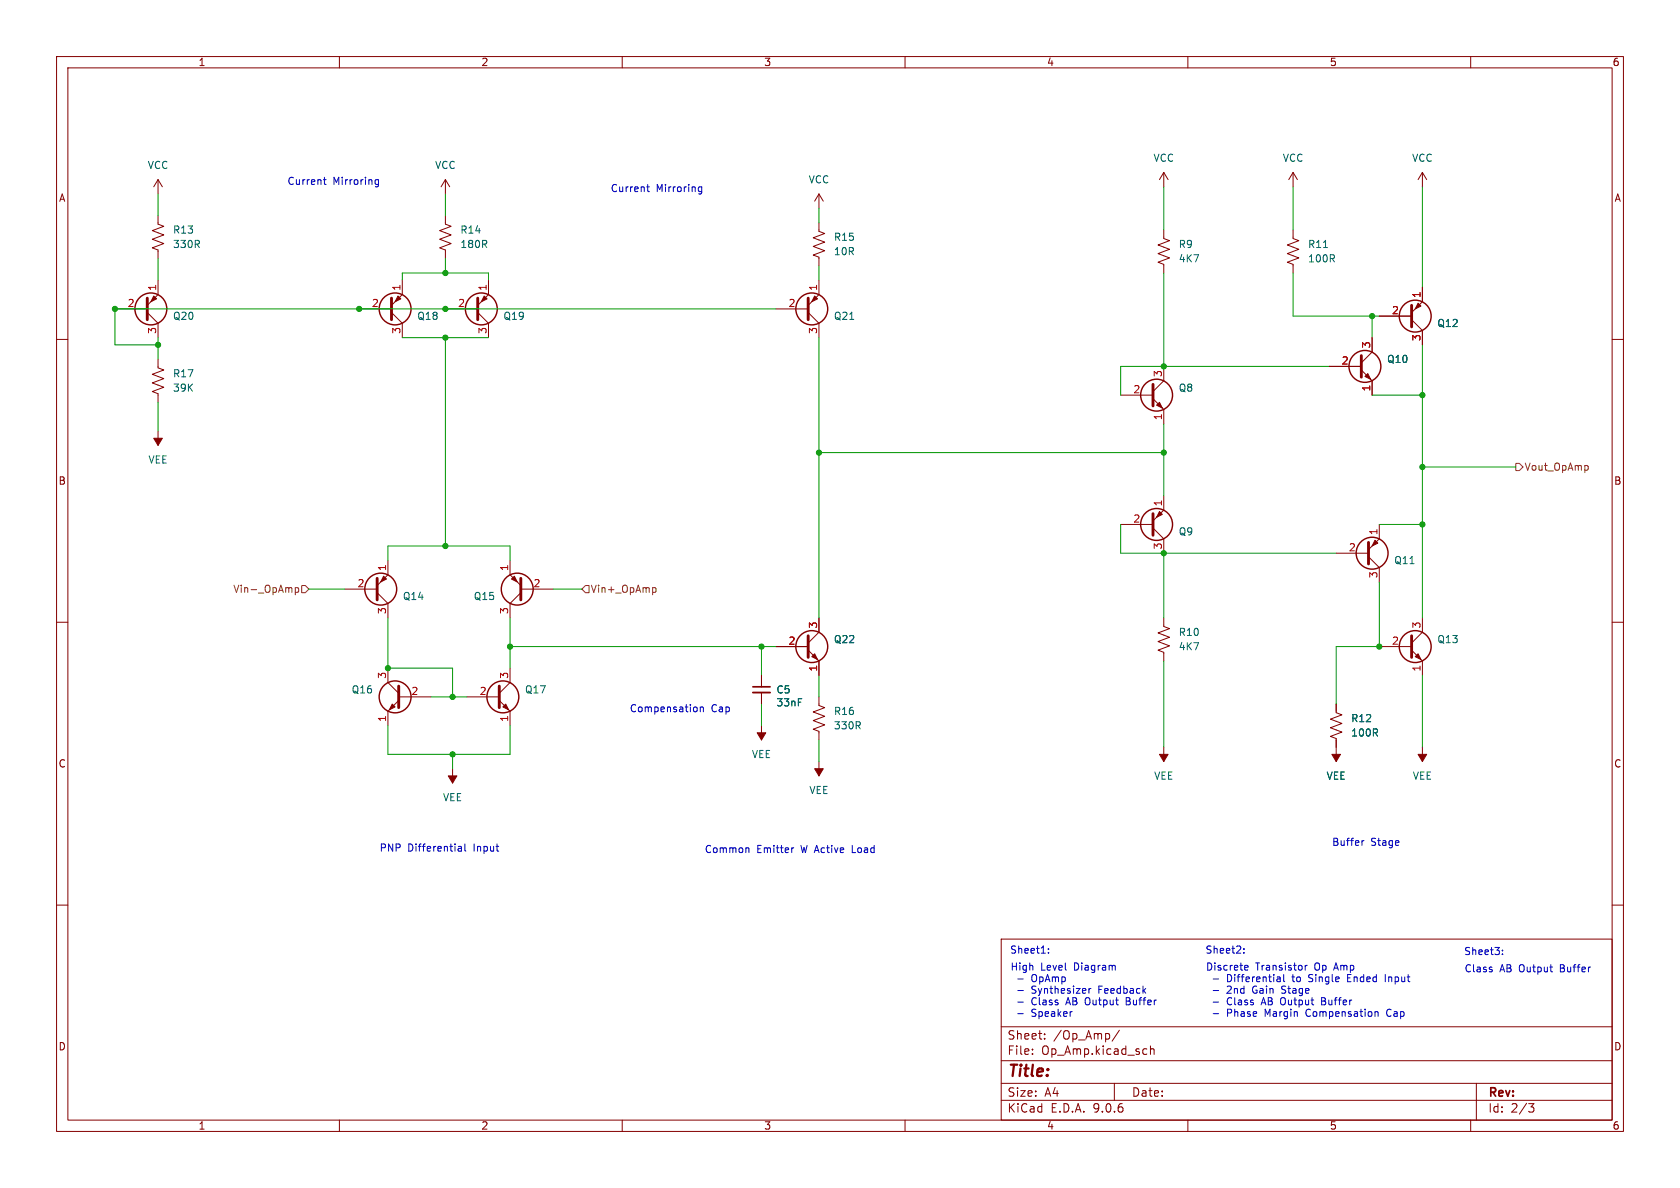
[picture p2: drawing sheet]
<svg xmlns="http://www.w3.org/2000/svg" width="297mm" height="210mm" viewBox="0 0 297 210" stroke-linecap="round" stroke-linejoin="round" font-family="sans-serif">
<g fill="none" stroke="#840000" stroke-width=".18">
<path d="M10 10h277v190h-277zM12 12h273v186h-273zM60 10v2M110 10v2M160 10v2M210 10v2M260 10v2M27.9 38.1v1.5l1.1 .4-2.1 .8 2.1 .7-2.1 .8 2.1 .8-2.1 .7 1 .4v1.5M27.9 31.8l-.7 1.2M27.9 31.8l.8 1.2M27.9 31.8v2.5M78.7 38.1v1.5l1.1 .4-2.1 .8 2.1 .7-2.1 .8 2.1 .8-2.1 .7 1 .4v1.5"/>
<path d="M78.7 31.8l-.7 1.2M78.7 31.8l.8 1.2M78.7 31.8v2.5M144.8 39.4v1.5l1 .4-2 .7 2 .8-2 .8 2 .7-2 .8 1 .4v1.5M144.8 34.3v2.5M144.8 34.3l-.8 1.3M144.8 34.3l.7 1.3M205.7 30.5v2.5M205.7 30.5l-.7 1.3M205.7 30.5l.8 1.3M228.6 30.5v2.5M228.6 30.5l-.8 1.3"/>
<path d="M228.6 30.5l.8 1.3M251.5 30.5v2.5M251.5 30.5l-.8 1.3M251.5 30.5l.7 1.3M20.3 54.6h5.7M26 55.2l1.9 2v2.5M27.9 49.5v2.6l-1.9 1.9M63.5 54.6h5.7M69.2 55.2l1.9 2v2.5M71.1 49.5v2.6l-1.9 1.9M78.7 54.6h5.8M84.5 55.2l1.9 2v2.5"/>
<path d="M86.4 49.5v2.6l-1.9 1.9M137.2 54.6h5.7M142.9 55.2l1.9 2v2.5M144.8 49.5v2.6l-1.9 1.9M205.7 40.6v1.6l1.1 .3-2.1 .8 2.1 .8-2.1 .7 2.1 .8-2.1 .8 1 .3v1.6M228.6 40.6v1.6l1 .3-2 .8 2 .8-2 .7 2 .8-2 .8 1 .3v1.6M242.6 59.7v2.5l-1.9 1.9M243.8 55.9h5.8M249.6 56.5l1.9 1.9v2.6M251.5 50.8v2.5l-1.9 1.9M10 60h2M27.9 63.5v1.5l1.1 .4-2.1 .8 2.1 .7-2.1 .8 2.1 .8-2.1 .7 1 .4v1.5"/>
<path d="M27.9 76.2v2.5M198.1 69.9h5.7M203.8 70.5l1.9 1.9v2.5M205.7 64.8v2.5l-1.9 1.9M234.9 64.8h5.8M240.7 65.4l1.9 1.9v2.6M285 60h2M68.6 99.1v2.5l-1.9 1.9M90.2 99.1v2.5l1.9 1.9M198.1 92.7h5.7M203.8 93.3l1.9 2v2.5M205.7 87.6v2.6l-1.9 1.9"/>
<path d="M236.2 97.8h5.7M241.9 98.4l1.9 1.9v2.6M243.8 92.7v2.6l-1.9 1.9M10 110h2M61 104.1h5.7M66.7 104.8l1.9 1.9v2.5M68.6 118.1v2.6l1.9 1.9M90.2 118.1v2.6l-1.9 1.9M92.1 104.8l-1.9 1.9v2.5M92.1 104.1h5.7M134.6 119.4v2M137.2 114.3h5.7"/>
<path d="M142.9 114.9l1.9 1.9v2.6M144.8 109.2v2.6l-1.9 1.9M205.7 109.2v1.5l1.1 .4-2.1 .8 2.1 .7-2.1 .8 2.1 .8-2.1 .7 1 .4v1.5M243.8 114.3h5.8M249.6 114.9l1.9 1.9v2.6M251.5 109.2v2.6l-1.9 1.9M285 110h2M70.5 123.8l-1.9 1.9v2.6M70.5 123.2h5.7M80 135.9v2.5M82.5 123.2h5.8M88.3 123.8l1.9 1.9v2.6"/>
<path d="M134.6 122.4v2.1M134.6 128.3v2.5M144.8 123.2v1.5l1 .4-2 .8 2 .7-2 .8 2 .7-2 .8 1 .4v1.5M144.8 134.6v2.6M205.7 132.1v2.5M236.2 124.5v1.5l1 .4-2 .7 2 .8-2 .8 2 .7-2 .8 1 .4v4M251.5 132.1v2.5M10 160h2M177 166h108v32h-108zM285 160h2M60 198v2M110 198v2"/>
<path d="M160 198v2M177 194.5h108M177 191.5h108M177 187.5h108M177 181.5h108M182.5 186.3v.1M182.5 185.5v.1M184.7 183.6v.1M184.7 182.8v.1M197 191.5v3M197.9 182.1l-1.3 2M203.4 184.9v1.5"/>
<path d="M203.4 185.5l.2-.1 .4 .1v.9M210 198v2M260 198v2M261 191.5v6.5M270.2 195.1h1l-.5 .6 .4 .1 .1 .5-.3 .3h-.4"/>
</g>
<g fill="none" stroke="#840000" stroke-width=".51">
<path d="M26 52.7v3.8M69.2 52.7v3.8M84.5 52.7v3.8M142.9 52.7v3.8M249.6 54v3.8M203.8 67.9v3.9M240.7 62.9v3.8M203.8 90.8v3.8M241.9 95.9v3.8M66.7 102.2v3.8M92.1 102.2v3.8M142.9 112.4v3.8"/>
<path d="M249.6 112.4v3.8M70.5 121.3v3.8M88.3 121.3v3.8"/>
</g>
<g fill="none" stroke="#840000" stroke-width=".25">
<circle cx="26.7" cy="54.6" r="2.82"/>
<circle cx="69.8" cy="54.6" r="2.82"/>
<circle cx="85.1" cy="54.6" r="2.82"/>
<circle cx="143.5" cy="54.6" r="2.82"/>
<circle cx="250.2" cy="55.9" r="2.82"/>
<circle cx="204.5" cy="69.8" r="2.82"/>
<circle cx="241.3" cy="64.8" r="2.82"/>
<circle cx="204.5" cy="92.7" r="2.82"/>
<circle cx="242.6" cy="97.8" r="2.82"/>
<circle cx="67.3" cy="104.1" r="2.82"/>
<circle cx="91.4" cy="104.1" r="2.82"/>
<circle cx="143.5" cy="114.3" r="2.82"/>
<circle cx="250.2" cy="114.3" r="2.82"/>
<circle cx="69.8" cy="123.2" r="2.82"/>
<circle cx="88.9" cy="123.2" r="2.82"/>
</g>
<g fill="#840000" stroke="#840000" stroke-width=".18">
<path d="M27.2 52.3l.5 .5-1 .5z"/>
<path d="M250.7 53.6l.5 .5-1 .5z"/>
<path d="M70.4 52.3l.5 .5-1.1 .5z"/>
<path d="M144 52.3l.5 .5-1 .5z"/>
<path d="M205 71.1l.5 1-1-.5z"/>
<path d="M27.2 77.5h1.5l-.8 1.2z"/>
<path d="M69.3 124.5l.5 .5-1 .5z"/>
<path d="M88.9 125l.5-.5 .5 1z"/>
<path d="M243.1 95.5l.5 .5-1 .5z"/>
<path d="M133.9 129.5h1.5l-.8 1.3z"/>
<path d="M241.3 66.5l.5-.5 .5 1.1z"/>
<path d="M79.2 137.2h1.6l-.8 1.2z"/>
<path d="M144 135.9h1.5l-.7 1.3z"/>
<path d="M144 115.6l.5 1-1-.5z"/>
<path d="M205 90.4l.5 .5-1 .5z"/>
<path d="M250.2 116.1l.5-.5 .5 1z"/>
<path d="M250.7 133.4h1.5l-.7 1.2z"/>
<path d="M235.5 133.4h1.5l-.8 1.2z"/>
<path d="M85.6 52.3l.5 .5-1 .5z"/>
<path d="M205 133.4h1.5l-.8 1.2z"/>
<path d="M67.8 101.9l.5 .5-1 .5z"/>
<path d="M90.4 102.4l.5-.5 .5 1z"/>
</g>
<path d="M234 43.8h.7" fill="none" stroke="#006464" stroke-width=".18"/>
<path d="M133.1 121.4h3" fill="none" stroke="#840000" stroke-width=".3"/>
<path d="M133.1 122.4h3" fill="none" stroke="#840000" stroke-width=".33"/>
<path d="M268 81.9h.6l.6 .7-.6 .6h-.6zM280.5 82.3l.3 .2v.4l-.3 .2M52.2 103.9h.4l.2 .2-.1 .6h-.5M52.2 103.9v1.2M53.3 103.5h.7l.6 .6-.6 .7h-.7zM103.5 103.5h.6v1.3h-.6l-.6-.7zM115.4 103.9h.3l.3 .2-.1 .6h-.5" fill="none" stroke="#725600" stroke-width=".18"/>
<g fill="none" stroke="#009600" stroke-width=".18">
<path d="M27.9 34.3v3.8M78.7 34.3v3.8M144.8 36.8v2.6M205.7 33v7.6M228.6 33v7.6M251.5 33v17.8M27.9 45.7v3.8M27.9 59.7v3.8M71.1 59.7h15.3M71.1 49.5v-1.2h15.3v1.2M78.7 45.7v2.6M78.7 59.7v36.8"/>
<path d="M137.2 54.6h-116.9v6.4h7.6M144.8 47v2.5M144.8 59.7v49.5M205.7 48.3v16.5M228.6 48.3v7.6h15.2M242.6 55.9v3.8M27.9 71.1v5.1M205.7 74.9v12.7M234.9 64.8h-36.8v5.1M242.6 69.9h8.9M251.5 61v48.2M68.6 99.1v-2.6h21.6v2.6"/>
<path d="M144.8 80h60.9M198.1 92.7v5.1h38.1M205.7 97.8v11.4M243.8 92.7h7.7M251.5 82.6h16.5M54.6 104.1h6.4M68.6 109.2v8.9h11.4v5.1M90.2 109.2v8.9M90.2 114.3h47M97.8 104.1h5.1M134.6 114.3v5.1M144.8 119.4v3.8"/>
<path d="M205.7 116.8v15.3M243.8 102.9v11.4h-7.6v10.2M251.5 119.4v12.7M68.6 128.3v5.1h21.6v-5.1M76.2 123.2h6.3M80 133.4v2.5M134.6 124.5v3.8M144.8 130.8v3.8"/>
</g>
<g fill="none" stroke="#0000c2" stroke-width=".18">
<path d="M57.2 31.8h.5M57.4 31.3v1.1l.3 .2M66.3 32.4l.2 .2 .4-.1M66.9 31.8h-.4l-.2 .2M66.9 31.8v1l-.2 .2h-.3M114.3 33h.5M114.5 32.6v1.1l.3 .2M123.5 33.6l.2 .3 .4-.1M124.1 33.1l-.4-.1-.2 .3M124.1 33v1.1l-.3 .2-.3-.1M123.1 125l.2 .2-.2 .6M123.8 125.1l.2-.1h.3v.8"/>
<path d="M123.8 125v.8M81 150.3l.2 .2 .4-.1M81 149.7h.5l.1 .8M81.6 149.9l-.4 .1-.2 .2M82.2 149.2v1.1l.2 .2M132 149.9l.4 .2v.6M140.3 149.9l-.3 .2M240.8 148.6v.8M241.1 148.6l-.3 .2M179.9 173.1h1M179.9 175.1h1M179.9 177.1h1"/>
<path d="M179.9 179.2h1M185.4 168.4v.1M185.4 167.7v.1M192.5 174.7v.9M192.9 174.7l-.4 .3M197.1 170.7l.1 .8M199.1 176.4v1.2h.5M199.1 177h.4M214.5 173.1h.9M214.5 175.1h.9M214.5 177.1h.9M214.5 179.2h.9"/>
<path d="M219.9 168.4v.1M219.9 167.7v.1M220.1 171.4h.5M220.1 170.7l.4-.1 .1 .3-.6 .2M225.9 172.7h.2l.2 .2v.6M226.3 173l-.4 .1M226.3 173.5h-.4M226.9 172.3v1.1l.2 .1M230.7 170.6v.9M231.1 170.6l-.4 .3M233.6 177h.5M234.1 176.4h-.5v1.2h.5"/>
<path d="M238.2 172.3v1.2h.6M238.2 172.9h.5M243.1 178.9h.5v.8M244.9 172.3v1.2M245.4 178.5l-.3 .4 .3 .7M263.8 171.4v.3M265.6 168.6v.2M265.6 168v.1"/>
</g>
<g fill="#009600" stroke="#009600" stroke-width=".18">
<circle cx="20.3" cy="54.6" r=".46"/>
<circle cx="78.7" cy="59.7" r=".46"/>
<circle cx="27.9" cy="61" r=".46"/>
<circle cx="78.7" cy="54.6" r=".46"/>
<circle cx="63.5" cy="54.6" r=".46"/>
<circle cx="78.7" cy="48.3" r=".46"/>
<circle cx="205.7" cy="64.8" r=".46"/>
<circle cx="251.5" cy="69.9" r=".46"/>
<circle cx="251.5" cy="82.6" r=".46"/>
<circle cx="242.6" cy="55.9" r=".46"/>
<circle cx="80" cy="133.4" r=".46"/>
<circle cx="90.2" cy="114.3" r=".46"/>
<circle cx="80" cy="123.2" r=".46"/>
<circle cx="68.6" cy="118.1" r=".46"/>
<circle cx="205.7" cy="80" r=".46"/>
<circle cx="205.7" cy="97.8" r=".46"/>
<circle cx="251.5" cy="92.7" r=".46"/>
<circle cx="243.8" cy="114.3" r=".46"/>
<circle cx="78.7" cy="96.5" r=".46"/>
<circle cx="144.8" cy="80" r=".46"/>
<circle cx="134.6" cy="114.3" r=".46"/>
</g>
<text font-size="2.8" fill="#840000" x="178" y="190.9">Title:</text>
<g font-size="2.1" fill="#840000">
<text x="178" y="184">Sheet:</text>
<text x="186.2" y="184">/Op_Amp/</text>
<text x="178" y="186.7">File:</text>
<text x="184.1" y="186.7">Op_Amp.kicad_sch</text>
<text x="178" y="196.9">KiCad</text>
<text x="178" y="194.1">Size:</text>
<text x="184.7" y="194.1">A4</text>
<text x="185.7" y="196.9">E.D.A.</text>
<text x="193.3" y="196.9">9.0.6</text>
<text x="200" y="194.1">Date:</text>
<text x="263" y="194.3">Rev:</text>
<text x="263" y="196.9">Id:</text>
<text x="267.1" y="196.9">2/3</text>
</g>
<g font-size="1.8" fill="#840000">
<text x="35" y="11.9">1</text>
<text x="85" y="11.9">2</text>
<text x="135" y="11.9">3</text>
<text x="185" y="11.9">4</text>
<text x="235" y="11.9">5</text>
<text x="285" y="11.9">6</text>
<text x="10.3" y="35.9">A</text>
<text x="285.3" y="35.9">A</text>
<text x="10.3" y="85.9">B</text>
<text x="285.3" y="85.9">B</text>
<text x="10.3" y="135.9">C</text>
<text x="285.3" y="135.9">C</text>
<text x="10.3" y="185.9">D</text>
<text x="285.3" y="185.9">D</text>
<text x="35" y="199.9">1</text>
<text x="85" y="199.9">2</text>
<text x="135" y="199.9">3</text>
<text x="185" y="199.9">4</text>
<text x="235" y="199.9">5</text>
<text x="285" y="199.9">6</text>
</g>
<g font-size="1.8" fill="#006464">
<text x="203.8" y="28.8">VCC</text>
<text x="226.7" y="28.8">VCC</text>
<text x="249.5" y="28.8">VCC</text>
<text x="26" y="30.1">VCC</text>
<text x="76.8" y="30.1">VCC</text>
<text x="142.9" y="32.6">VCC</text>
<text x="30.5" y="41.5">R13</text>
<text x="81.3" y="41.5">R14</text>
<text x="30.5" y="44">330R</text>
<text x="81.3" y="44">180R</text>
<text x="147.3" y="42.8">R15</text>
<text x="147.3" y="45.3">10R</text>
<text x="208.3" y="44">R9</text>
<text x="208.3" y="46.6">4K7</text>
<text x="231.1" y="46.6">100R</text>
<text x="231.1" y="44">R11</text>
<text x="30.5" y="56.7">Q20</text>
<text x="73.7" y="56.7">Q18</text>
<text x="88.9" y="56.7">Q19</text>
<text x="147.3" y="56.7">Q21</text>
<text x="254" y="58">Q12</text>
<text x="245.1" y="64.4">Q10</text>
<text x="30.5" y="66.9">R17</text>
<text x="30.5" y="69.4">39K</text>
<text x="208.3" y="69.4">Q8</text>
<text x="26.1" y="82.1">VEE</text>
<text x="208.3" y="94.8">Q9</text>
<text x="246.4" y="99.9">Q11</text>
<text x="71.1" y="106.3">Q14</text>
<text x="83.7" y="106.3">Q15</text>
<text x="147.3" y="113.9">Q22</text>
<text x="208.3" y="112.6">R10</text>
<text x="254" y="113.9">Q13</text>
<text x="208.3" y="115.2">4K7</text>
<text x="62.1" y="122.8">Q16</text>
<text x="92.7" y="122.8">Q17</text>
<text x="137.2" y="122.8">C5</text>
<text x="137.2" y="125.1">33nF</text>
<text x="147.3" y="129.1">330R</text>
<text x="147.3" y="126.6">R16</text>
<text x="238.8" y="130.4">100R</text>
<text x="238.8" y="127.9">R12</text>
<text x="132.8" y="134.2">VEE</text>
<text x="78.2" y="141.8">VEE</text>
<text x="143" y="140.6">VEE</text>
<text x="203.9" y="138">VEE</text>
<text x="234.4" y="138">VEE</text>
<text x="249.7" y="138">VEE</text>
</g>
<g font-size="1.8" fill="#0000c2">
<text x="50.7" y="32.8">Current</text>
<text x="58.8" y="32.8">Mirroring</text>
<text x="107.9" y="34">Current</text>
<text x="116" y="34">Mirroring</text>
<text x="111.2" y="126">Compensation</text>
<text x="125.7" y="126">Cap</text>
<text x="235.4" y="149.6">Buffer</text>
<text x="242.3" y="149.6">Stage</text>
<text x="67" y="150.6">PNP</text>
<text x="72.1" y="150.6">Differential</text>
<text x="83.8" y="150.6">Input</text>
<text x="124.5" y="150.9">Common</text>
<text x="133.8" y="150.9">Emitter</text>
<text x="141.7" y="150.9">W Active</text>
<text x="151.1" y="150.9">Load</text>
<text x="178.5" y="168.7">Sheet1:</text>
<text x="178.6" y="171.7">High</text>
<text x="182.5" y="173.7">OpAmp</text>
<text x="184" y="171.7">Level</text>
<text x="190" y="171.7">Diagram</text>
<text x="213" y="168.7">Sheet2:</text>
<text x="213.1" y="171.7">Discrete</text>
<text x="217" y="173.7">Differential</text>
<text x="222" y="171.7">Transistor</text>
<text x="228.8" y="173.7">to</text>
<text x="231.8" y="173.7">Single</text>
<text x="232.5" y="171.7">Op</text>
<text x="236.2" y="171.7">Amp</text>
<text x="238.9" y="173.7">Ended</text>
<text x="245.7" y="173.7">Input</text>
<text x="258.7" y="168.9">Sheet3:</text>
<text x="258.8" y="172">Class</text>
<text x="265.1" y="172">AB Output</text>
<text x="276.1" y="172">Buffer</text>
<text x="182.5" y="175.7">Synthesizer</text>
<text x="182.5" y="177.8">Class</text>
<text x="182.5" y="179.8">Speaker</text>
<text x="188.8" y="177.8">AB Output</text>
<text x="194.5" y="175.7">Feedback</text>
<text x="199.7" y="177.8">Buffer</text>
<text x="217" y="175.7">2nd</text>
<text x="217" y="177.8">Class</text>
<text x="217" y="179.8">Phase</text>
<text x="221.7" y="175.7">Gain</text>
<text x="223.3" y="177.8">AB Output</text>
<text x="223.9" y="179.8">Margin</text>
<text x="227" y="175.7">Stage</text>
<text x="231.3" y="179.8">Compensation</text>
<text x="234.3" y="177.8">Buffer</text>
<text x="245.8" y="179.8">Cap</text>
</g>
<g font-size="1.8" fill="#a90000">
<text x="27.7" y="51.5" transform="rotate(-90 27.7 51.5)">1</text>
<text x="70.9" y="51.5" transform="rotate(-90 70.9 51.5)">1</text>
<text x="86.1" y="51.5" transform="rotate(-90 86.1 51.5)">1</text>
<text x="144.5" y="51.5" transform="rotate(-90 144.5 51.5)">1</text>
<text x="251.2" y="52.8" transform="rotate(-90 251.2 52.8)">1</text>
<text x="22.5" y="54.4">2</text>
<text x="27.7" y="59.1" transform="rotate(-90 27.7 59.1)">3</text>
<text x="65.7" y="54.4">2</text>
<text x="70.9" y="59.1" transform="rotate(-90 70.9 59.1)">3</text>
<text x="80.9" y="54.4">2</text>
<text x="86.1" y="59.1" transform="rotate(-90 86.1 59.1)">3</text>
<text x="139.3" y="54.4">2</text>
<text x="144.5" y="59.1" transform="rotate(-90 144.5 59.1)">3</text>
<text x="246" y="55.6">2</text>
<text x="237.1" y="64.5">2</text>
<text x="242.3" y="61.7" transform="rotate(-90 242.3 61.7)">3</text>
<text x="251.2" y="60.4" transform="rotate(-90 251.2 60.4)">3</text>
<text x="200.3" y="69.6">2</text>
<text x="205.5" y="66.7" transform="rotate(-90 205.5 66.7)">3</text>
<text x="242.3" y="69.3" transform="rotate(-90 242.3 69.3)">1</text>
<text x="205.5" y="74.4" transform="rotate(-90 205.5 74.4)">1</text>
<text x="205.5" y="89.6" transform="rotate(-90 205.5 89.6)">1</text>
<text x="200.3" y="92.5">2</text>
<text x="243.6" y="94.7" transform="rotate(-90 243.6 94.7)">1</text>
<text x="68.3" y="101" transform="rotate(-90 68.3 101)">1</text>
<text x="89.9" y="101" transform="rotate(-90 89.9 101)">1</text>
<text x="205.5" y="97.2" transform="rotate(-90 205.5 97.2)">3</text>
<text x="238.4" y="97.5">2</text>
<text x="63.1" y="103.9">2</text>
<text x="94.2" y="103.9">2</text>
<text x="243.6" y="102.3" transform="rotate(-90 243.6 102.3)">3</text>
<text x="68.3" y="108.7" transform="rotate(-90 68.3 108.7)">3</text>
<text x="89.9" y="108.7" transform="rotate(-90 89.9 108.7)">3</text>
<text x="144.5" y="111.2" transform="rotate(-90 144.5 111.2)">3</text>
<text x="251.2" y="111.2" transform="rotate(-90 251.2 111.2)">3</text>
<text x="139.3" y="114">2</text>
<text x="144.5" y="118.8" transform="rotate(-90 144.5 118.8)">1</text>
<text x="246" y="114">2</text>
<text x="251.2" y="118.8" transform="rotate(-90 251.2 118.8)">1</text>
<text x="68.3" y="120.1" transform="rotate(-90 68.3 120.1)">3</text>
<text x="72.6" y="122.9">2</text>
<text x="84.7" y="122.9">2</text>
<text x="89.9" y="120.1" transform="rotate(-90 89.9 120.1)">3</text>
<text x="68.3" y="127.7" transform="rotate(-90 68.3 127.7)">1</text>
<text x="89.9" y="127.7" transform="rotate(-90 89.9 127.7)">1</text>
</g>
<g font-size="1.8" fill="#725600">
<text x="269.4" y="83.4">Vout_OpAmp</text>
<text x="41.2" y="105">Vin-_OpAmp</text>
<text x="104.3" y="105">Vin+_OpAmp</text>
</g>
</svg>
